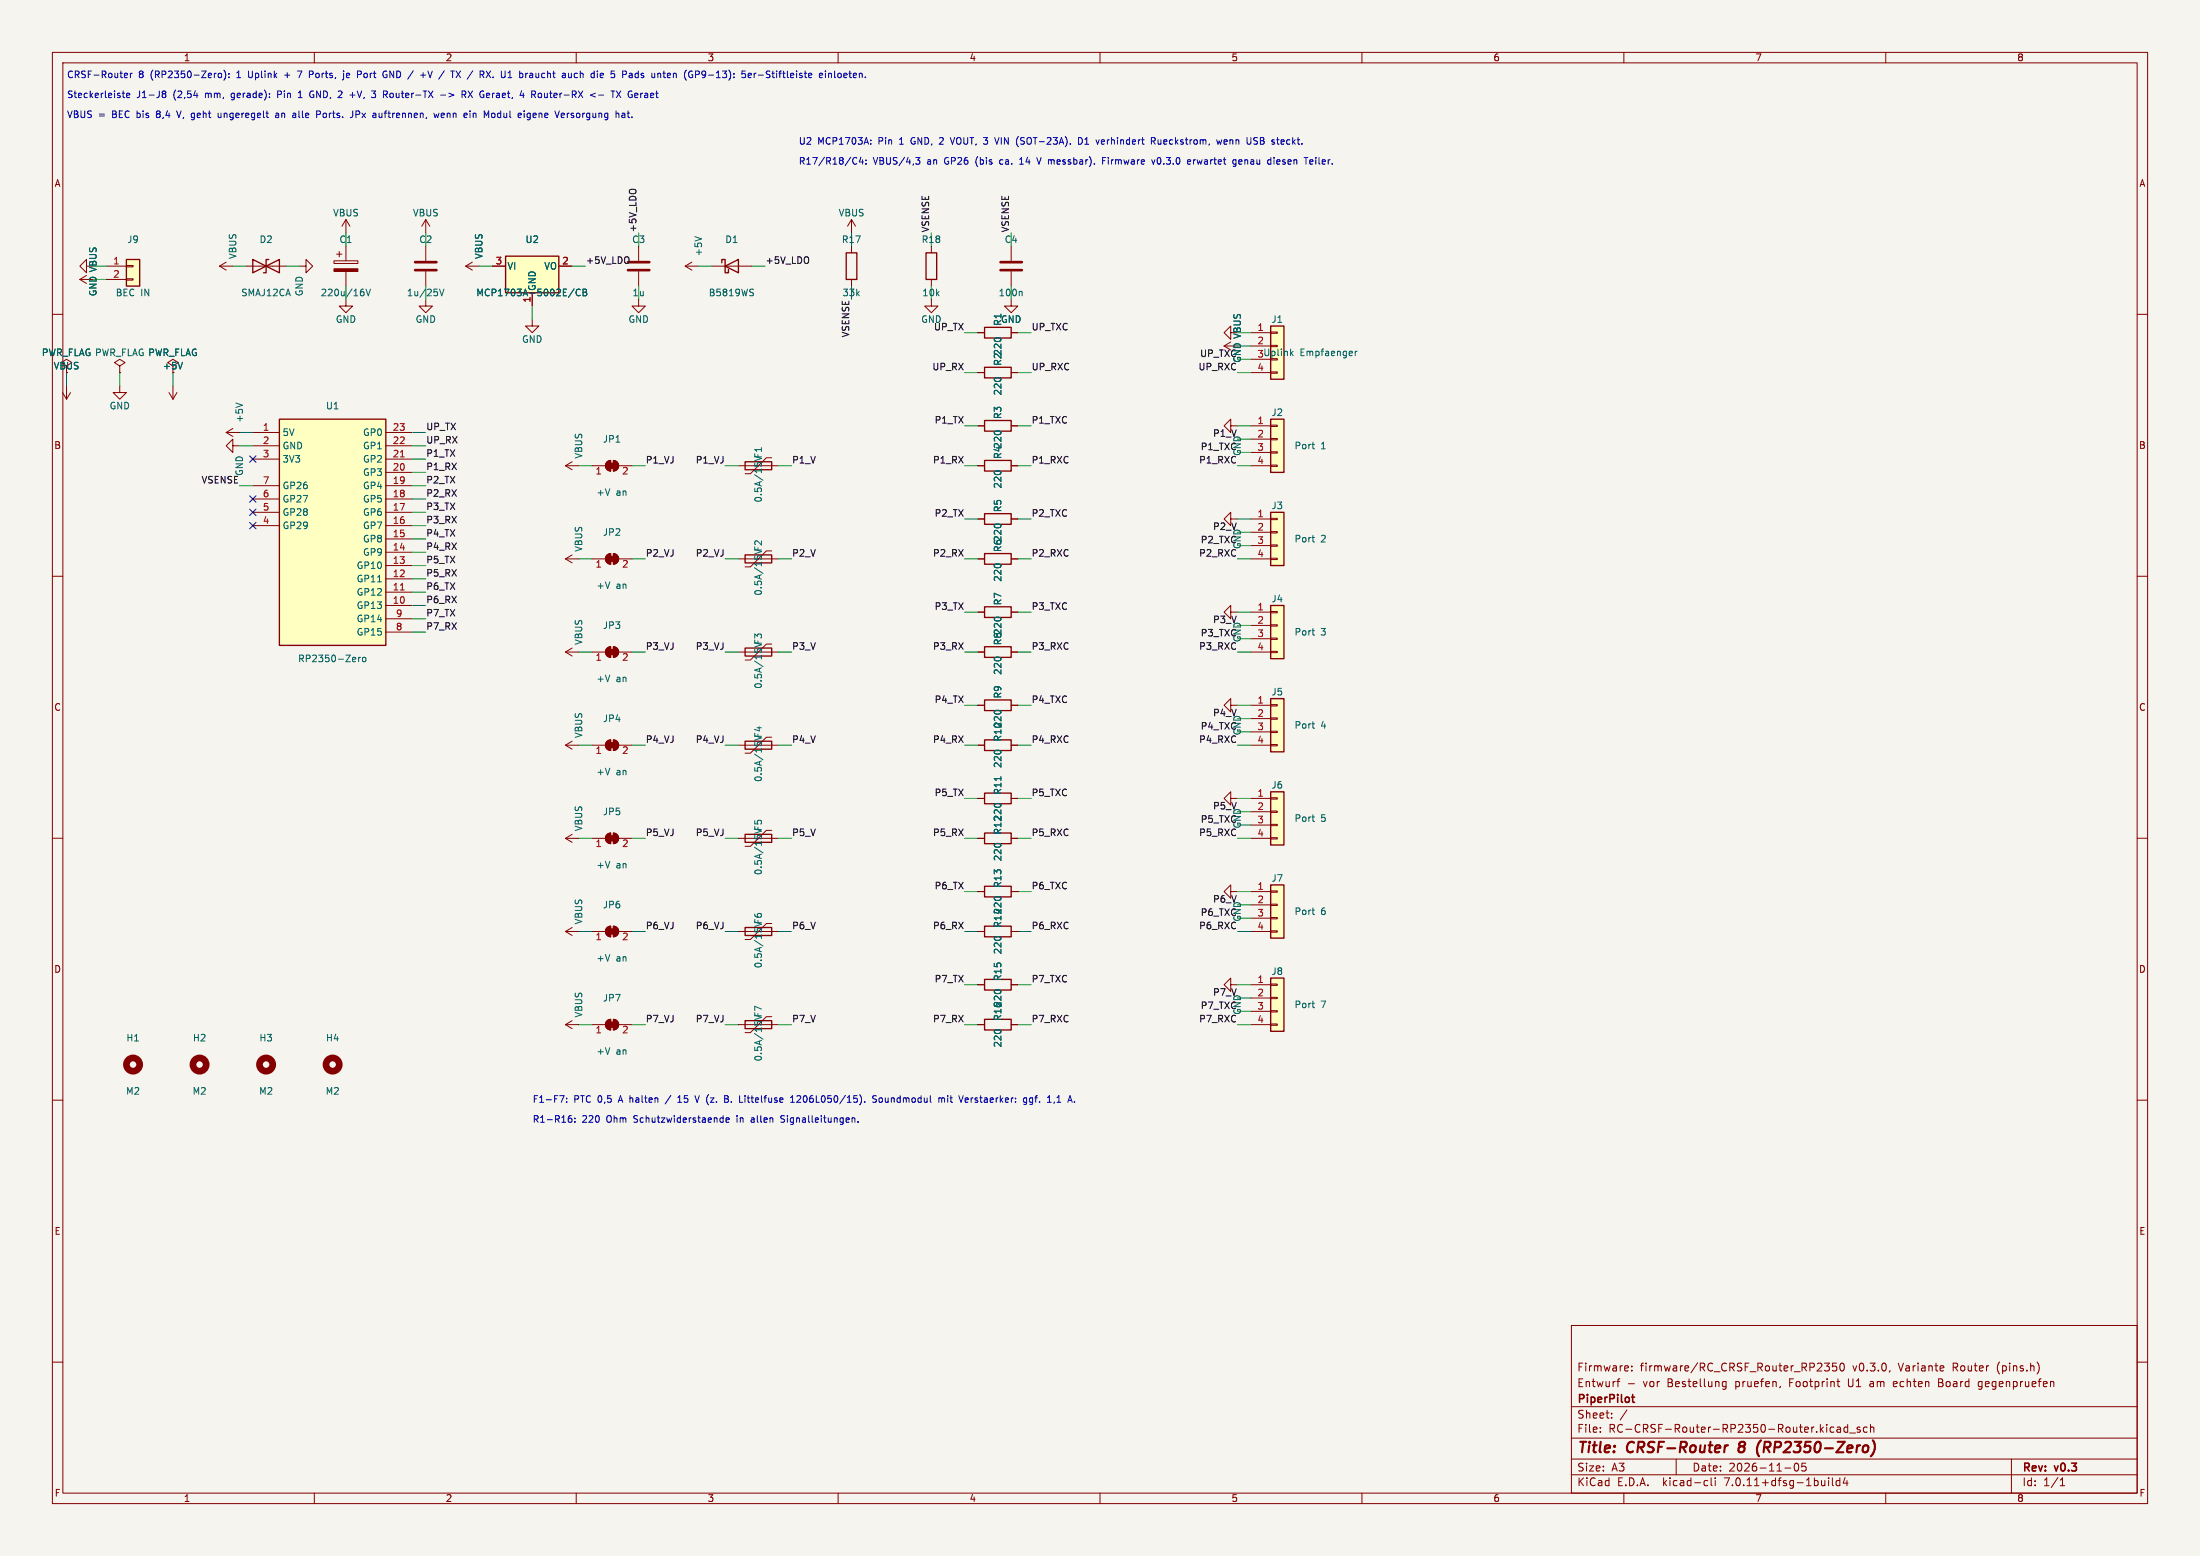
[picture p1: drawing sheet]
<svg xmlns="http://www.w3.org/2000/svg" width="420mm" height="297mm" viewBox="0 0 420 297" stroke-linecap="round" stroke-linejoin="round" font-family="sans-serif">
<path d="M0 0h420v297h-420z" fill="#f5f4ef" stroke="#f5f4ef" stroke-width=".19"/>
<g fill="none" stroke="#840000" stroke-width=".19">
<path d="M10 10h400v277h-400zM12 12h396v273h-396zM60 10v2M110 10v2M160 10v2M210 10v2M260 10v2M310 10v2M360 10v2M10 60h2M15.2 53.3h2.6M15.2 53.3l1.3 .8"/>
<path d="M16.5 50.8v-1.3l-1.3 1.3 1.3 1.3v-1.3h1.3M16.5 52.6l-1.3 .7M20.3 50.8h3.8M20.3 53.3h3.8M24.1 53.2h1.3v.3h-1.3zM24.1 50.7h1.3v.2h-1.3zM41.9 50.8h2.5M41.9 50.8l1.3 .8M43.2 50l-1.3 .8M47 50.8h7.6M57.1 50.8h1.3v-1.3l1.3 1.3-1.3 1.3v-1.3M63.8 49.8h4.5v.5h-4.5z"/>
<path d="M64.3 48.5h1M64.8 48v1M66 57.2v1.2h1.3l-1.3 1.3-1.2-1.3h1.2M66 41.9v2.6M66 47v2.8M66 51.8v2.8M66 41.9l-.7 1.3M66 41.9l.8 1.3M81.3 57.2v1.2h1.2l-1.2 1.3-1.3-1.3h1.3M81.3 41.9l-.8 1.3M81.3 41.9v2.6M81.3 47v2.8"/>
<path d="M81.3 51.8v2.8M81.3 41.9l.7 1.3M88.9 50.8h2.5M88.9 50.8l1.3 .8M90.2 50l-1.3 .8M94 50.8h2.5M101.6 55.9v2.5M106.7 50.8h2.5M121.9 57.2v1.2h1.3l-1.3 1.3-1.3-1.3h1.3M121.9 47v2.8M121.9 51.8v2.8M130.8 50.8h2.5"/>
<path d="M130.8 50.8l1.3 .8M132.1 50l-1.3 .8M135.9 50.8h7.6M162.6 41.9l-.8 1.3M162.6 41.9v2.6M162.6 47v1.3M162.6 53.3v1.3M162.6 41.9l.7 1.3M177.8 57.2v1.2h1.3l-1.3 1.3-1.3-1.3h1.3M177.8 47v1.3M177.8 53.3v1.3M193 57.2v1.2h1.3l-1.3 1.3-1.2-1.3h1.2"/>
<path d="M193 47v2.8M193 51.8v2.8M408 60h2M11.9 74.9l.8 1.3M12.7 69.9l1-.7-1-.6-1 .6 1 .7v1.2M12.7 73.7v2.5M13.5 74.9l-.8 1.3M22.9 73.7v1.2h1.2l-1.2 1.3-1.3-1.3h1.3M22.9 69.9l1-.7-1-.6-1.1 .6 1.1 .7v1.2M22.9 71.1h.1M32.3 74.9l.7 1.3M33 69.9l1-.7-1-.6-1 .6 1 .7v1.2"/>
<path d="M33 73.7v2.5M33.8 74.9l-.8 1.3M101.6 61v1.2h1.3l-1.3 1.3-1.3-1.3h1.3M186.7 63.5h1.3M186.7 71.1h1.3M193 63.5h1.3M193 71.1h1.3M233.7 66h2.5M233.7 66l1.2 .8M234.9 63.5v-1.3l-1.2 1.3 1.2 1.3v-1.3h1.3M234.9 65.3l-1.2 .7M238.8 63.5h3.8"/>
<path d="M238.8 66h3.8M238.8 68.6h3.8M238.8 71.1h3.8M242.6 71h1.2v.2h-1.2zM242.6 65.9h1.2v.3h-1.2zM242.6 63.4h1.2v.2h-1.2zM43.2 82.6l1.2 .7M43.2 82.6h2.5M44.4 85.1v-1.3l-1.2 1.3 1.2 1.3v-1.3h1.3M44.4 81.8l-1.2 .8M48.3 82.6h5M48.3 97.8h5"/>
<path d="M48.3 95.3h5M48.3 92.7h5M48.3 85.1h5M48.3 87.6h5M73.7 82.6h5M73.7 97.8h5M73.7 95.3h5M73.7 92.7h5M73.7 85.1h5M73.7 90.2h5M73.7 87.6h5M107.9 88.9h2.6"/>
<path d="M107.9 88.9l1.3 .8M109.2 88.1l-1.3 .8M113 88.9h2.6M115.9 88.2l.7-.3v2a1.02 1.02 0 0 1-1-.6 1.02 1.02 0 0 1 .3-1.1zM117.1 87.9a1.02 1.02 0 0 1 1 1 1.02 1.02 0 0 1-1 1zM118.1 88.9h2.5M141 88.9h7.6M147.3 87.4h-1l-3 3h-1.1M186.7 88.9h1.3M186.7 81.3h1.3M186.7 99.1h1.3M193 88.9h1.3"/>
<path d="M193 81.3h1.3M193 99.1h1.3M234.9 81.3v-1.3l-1.2 1.3 1.2 1.3v-1.3h1.3M234.9 99.1v-1.3l-1.2 1.3 1.2 1.2v-1.2h1.3M238.8 88.9h3.8M238.8 81.3h3.8M238.8 83.8h3.8M238.8 86.4h3.8M238.8 99.1h3.8M242.6 88.8h1.2v.2h-1.2zM242.6 86.2h1.2v.3h-1.2zM242.6 83.7h1.2v.2h-1.2z"/>
<path d="M242.6 81.2h1.2v.2h-1.2zM242.6 98.9h1.2v.3h-1.2zM10 110h2M48.3 100.3h5M73.7 115.6h5M73.7 113h5M73.7 110.5h5M73.7 108h5M73.7 105.4h5M73.7 102.9h5M73.7 100.3h5M73.7 118.1h5"/>
<path d="M107.9 106.7l1.3 .7M107.9 106.7h2.6M109.2 105.9l-1.3 .8M113 106.7h2.6M115.9 105.9l.7-.2v2a1.02 1.02 0 0 1-1-.7 1.02 1.02 0 0 1 .3-1.1zM117.1 105.7a1.02 1.02 0 0 1 1 1 1.02 1.02 0 0 1-1 1zM118.1 106.7h2.5M141 106.7h7.6M147.3 105.2h-1l-3 3h-1.1M186.7 106.7h1.3M186.7 116.8h1.3M193 106.7h1.3"/>
<path d="M193 116.8h1.3M234.9 116.8v-1.2l-1.2 1.2 1.2 1.3v-1.3h1.3M238.8 106.7h3.8M238.8 101.6h3.8M238.8 104.1h3.8M238.8 116.8h3.8M238.8 119.4h3.8M242.6 106.6h1.2v.2h-1.2zM242.6 104h1.2v.3h-1.2zM242.6 101.5h1.2v.2h-1.2zM242.6 119.3h1.2v.2h-1.2zM242.6 116.7h1.2v.3h-1.2z"/>
<path d="M408 110h2M73.7 120.7h5M107.9 124.5h2.6M107.9 124.5l1.3 .7M109.2 123.7l-1.3 .8M113 124.5h2.6M115.9 123.7l.7-.3v2.1a1.02 1.02 0 0 1-1-.7 1.02 1.02 0 0 1 .3-1.1zM117.1 123.4a1.02 1.02 0 0 1 1 1.1 1.02 1.02 0 0 1-1 1zM118.1 124.5h2.5M141 124.5h7.6M147.3 122.9h-1l-3 3.1h-1.1M186.7 124.5h1.3"/>
<path d="M186.7 134.6h1.3M193 124.5h1.3M193 134.6h1.3M234.9 134.6v-1.2l-1.2 1.2 1.2 1.3v-1.3h1.3M238.8 121.9h3.8M238.8 124.5h3.8M238.8 134.6h3.8M238.8 137.2h3.8M238.8 139.7h3.8M242.6 124.3h1.2v.3h-1.2zM242.6 121.8h1.2v.2h-1.2zM242.6 139.6h1.2v.2h-1.2z"/>
<path d="M242.6 137h1.2v.3h-1.2zM242.6 134.5h1.2v.2h-1.2zM10 160h2M107.9 142.2h2.6M107.9 142.2l1.3 .8M109.2 159.3l-1.3 .7M109.2 141.5l-1.3 .7M113 142.2h2.6M115.9 159.3l.7-.3v2a1.02 1.02 0 0 1-1-.6 1.02 1.02 0 0 1 .3-1.1zM115.9 141.5l.7-.3v2.1a1.02 1.02 0 0 1-1-.7 1.02 1.02 0 0 1 .3-1.1zM117.1 159a1.02 1.02 0 0 1 1 1 1.02 1.02 0 0 1-1 1zM117.1 141.2a1.02 1.02 0 0 1 1 1 1.02 1.02 0 0 1-1 1.1z"/>
<path d="M118.1 142.2h2.5M141 142.2h7.6M147.3 158.5h-1l-3 3h-1.1M147.3 140.7h-1l-3 3.1h-1.1M186.7 142.2h1.3M186.7 152.4h1.3M193 142.2h1.3M193 152.4h1.3M234.9 152.4v-1.3l-1.2 1.3 1.2 1.3v-1.3h1.3M238.8 142.2h3.8M238.8 152.4h3.8M238.8 154.9h3.8"/>
<path d="M238.8 157.5h3.8M242.6 142.1h1.2v.3h-1.2zM242.6 159.9h1.2v.2h-1.2zM242.6 157.4h1.2v.2h-1.2zM242.6 154.8h1.2v.3h-1.2zM242.6 152.3h1.2v.2h-1.2zM408 160h2M107.9 160h2.6M107.9 177.8h2.6M107.9 160l1.3 .8M107.9 177.8l1.3 .8M109.2 177l-1.3 .8"/>
<path d="M113 160h2.6M113 177.8h2.6M115.9 177.1l.7-.3v2a1.02 1.02 0 0 1-1-.6 1.02 1.02 0 0 1 .3-1.1zM117.1 176.8a1.02 1.02 0 0 1 1 1 1.02 1.02 0 0 1-1 1zM118.1 160h2.5M118.1 177.8h2.5M141 160h7.6M141 177.8h7.6M147.3 176.3h-1l-3 3h-1.1M186.7 160h1.3M186.7 177.8h1.3M186.7 170.2h1.3"/>
<path d="M193 160h1.3M193 177.8h1.3M193 170.2h1.3M234.9 170.2v-1.3l-1.2 1.3 1.2 1.3v-1.3h1.3M238.8 160h3.8M238.8 177.8h3.8M238.8 170.2h3.8M238.8 172.7h3.8M238.8 175.3h3.8M242.6 177.7h1.2v.2h-1.2zM242.6 175.1h1.2v.3h-1.2zM242.6 172.6h1.2v.2h-1.2z"/>
<path d="M242.6 170.1h1.2v.2h-1.2zM107.9 195.6h2.6M107.9 195.6l1.3 .7M109.2 194.8l-1.3 .8M113 195.6h2.6M115.9 194.8l.7-.2v2a1.02 1.02 0 0 1-1-.7 1.02 1.02 0 0 1 .3-1.1zM117.1 194.6a1.02 1.02 0 0 1 1 1 1.02 1.02 0 0 1-1 1zM118.1 195.6h2.5M141 195.6h7.6M147.3 194.1h-1l-3 3h-1.1M186.7 195.6h1.3M186.7 188h1.3"/>
<path d="M193 195.6h1.3M193 188h1.3M234.9 188v-1.3l-1.2 1.3 1.2 1.2v-1.2h1.3M238.8 195.6h3.8M238.8 188h3.8M238.8 190.5h3.8M238.8 193h3.8M242.6 195.5h1.2v.2h-1.2zM242.6 192.9h1.2v.3h-1.2zM242.6 190.4h1.2v.2h-1.2zM242.6 187.8h1.2v.3h-1.2zM10 210h2"/>
<path d="M408 210h2M10 260h2M300 253h108v32h-108zM408 260h2M300 278.5h108M300 274.5h108M300 268.5h108M305.5 273.2v.2M305.5 272.5v.1M307.7 270.5v.2M307.7 269.8v.1M308.7 263.7h.5"/>
<path d="M309.2 263.2l-.3 .2v1.3M310.6 269.1l-1.3 1.9M310.8 260.8l.1 .2-.7 .2M310.9 264.1h1.1M311.5 261.5v.2M311.5 260.8v.1M320 278.5v3M328.8 264.4l.3 .3 .4-.1M329.5 263.8l-.4-.1-.3 .3M329.5 263.7v1.2l-.3 .3-.3-.1M339.9 264.6l-.2 .3M342.7 279.4a.81 .81 0 0 0 .3 1.4l.2-.2 .2-.4-.2-.8"/>
<path d="M344 279.3l-.1 .7 .3-.1h.5l.1 .6-.3 .3-.6-.2M348.3 260.2h.9l-.5 .6 .5 .1v.6l-.3 .2-.6-.2M350.1 272.5l-.4-.1-.3 .3 .1 .6h.6M350.6 260.2h-.7l-.1 .7 .2-.1h.5l.2 .2-.1 .5-.2 .2-.6-.2M350.7 263.7h.5M350.7 272.5h.6l.1 .9M350.9 264.5l.3 .2M351.4 272.7l-.5 .1a.29 .29 0 0 0-.2 .3 .29 .29 0 0 0 .2 .3l.5-.1M351.4 260.3l.2-.1a.8 .8 0 0 1 .5 .7 .8 .8 0 0 1-.5 .8 .99 .99 0 0 1-.2-1.4zM352.7 272.5l-.4-.1-.3 .3 .2 .6h.5M352.7 271.9v1.5M353.1 273.5h1.1"/>
<path d="M355.1 272.5l-.4-.1-.2 .2 .1 .2 .5 .2v.3h-.6M356.4 272.5l-.4-.1-.3 .3 .2 .6h.5M357 264.2v.4M357.1 272.5l.2-.1 .4 .1v.9M357.1 271.9v1.5M360.8 261.6l-.1 .3M361.9 263.7h-.2l-.3 .2 .1 .7 .4 .1M362.2 264l-.8 .2M370.1 263.9h.5M370.6 263.2h-.5v1.5h.6M371 260.8l.1 .2-.7 .2M377.7 265.1h.5"/>
<path d="M378.2 263.7h-.3l-.2 .3v.5l.5 .2M384 278.5v6.5M389.2 260.4l.1 .6-.1 .8M60 285v2M110 285v2M160 285v2M210 285v2M260 285v2M300 281.5h108M310 285v2M325.6 282.6l.4 .1M326 283.5l-.4 .1"/>
<path d="M326.7 282.1v1.3l.2 .2M327.4 282.1v.1M327.4 282.6v1M340.7 280.2h1.2M349.1 282.1v.1M349.1 282.6v1M349.8 282.1v1.3l.2 .2M351.2 282.7l-.4-.1-.3 .3 .2 .6h.5M351.2 282.1v1.5M352.2 282l-.3 1.1h.9M352.6 282.6v1M360 285v2"/>
<path d="M393.3 283.6h.9M393.3 282.5l.4-.4v1.5"/>
</g>
<path d="M329.9 275.9l-.5 .2M332 276.3l-.1 .5 .1 .3M335.4 277.1l.4 .9M336.2 274.9l-.5 .6-.2 .8M357.5 274.9a2.31 2.31 0 0 1-.4 3.1" fill="none" stroke="#840000" stroke-width=".4"/>
<path d="M311.5 266.7h.5M311.7 266.2v1.3l.3 .2" fill="none" stroke="#840000" stroke-width=".3"/>
<g fill="none" stroke="#840000" stroke-width=".25">
<path d="M24.1 49.5h2.6v5.1h-2.6zM48.3 49.5v2.6l5-2.6v2.6zM51.3 49.5h-.5v2.6h-.5M96.5 48.9h10.2v7h-10.2zM137.8 50.2v-.7h.6v2.6h.7v-.7M138.4 50.8l2.6-1.3v2.6zM161.5 48.3h2.1v5h-2.1zM176.8 48.3h2v5h-2zM188 70.1h5v2h-5zM188 62.5h5v2h-5zM242.6 62.2h2.5v10.2h-2.5zM53.3 80h20.4v43.2h-20.4z"/>
<path d="M142.2 88.1h5.1v1.6h-5.1zM188 87.9h5v2h-5zM188 80.3h5v2h-5zM188 98h5v2.1h-5zM242.6 80h2.5v10.2h-2.5zM242.6 97.8h2.5v10.2h-2.5zM142.2 105.9h5.1v1.5h-5.1zM188 105.7h5v2h-5zM188 115.8h5v2.1h-5zM242.6 115.6h2.5v10.1h-2.5zM142.2 123.7h5.1v1.5h-5.1zM188 123.4h5v2.1h-5z"/>
<path d="M188 133.6h5v2h-5zM242.6 133.4h2.5v10.1h-2.5zM142.2 159.3h5.1v1.5h-5.1zM142.2 141.5h5.1v1.5h-5.1zM188 141.2h5v2.1h-5zM188 159h5v2h-5zM188 151.4h5v2h-5zM242.6 151.1h2.5v10.2h-2.5zM142.2 177h5.1v1.6h-5.1zM188 176.8h5v2h-5zM188 169.2h5v2h-5zM242.6 168.9h2.5v10.2h-2.5z"/>
<path d="M142.2 194.8h5.1v1.5h-5.1zM188 194.6h5v2h-5zM188 186.9h5v2.1h-5zM242.6 186.7h2.5v10.2h-2.5z"/>
</g>
<g fill="#840000" stroke="#840000" stroke-width=".19">
<path d="M116.3 159.5h1v1h-1z"/>
<path d="M115.9 159.3l.7-.3v2a1.02 1.02 0 0 1-1-.6 1.02 1.02 0 0 1 .3-1.1z"/>
<path d="M117.1 159a1.02 1.02 0 0 1 1 1 1.02 1.02 0 0 1-1 1z"/>
<path d="M116.3 124h1v1h-1z"/>
<path d="M115.9 123.7l.7-.3v2.1a1.02 1.02 0 0 1-1-.7 1.02 1.02 0 0 1 .3-1.1z"/>
<path d="M117.1 123.4a1.02 1.02 0 0 1 1 1.1 1.02 1.02 0 0 1-1 1z"/>
<path d="M116.3 141.7h1v1h-1z"/>
<path d="M115.9 141.5l.7-.3v2.1a1.02 1.02 0 0 1-1-.7 1.02 1.02 0 0 1 .3-1.1z"/>
<path d="M117.1 141.2a1.02 1.02 0 0 1 1 1 1.02 1.02 0 0 1-1 1.1z"/>
<path d="M116.3 195.1h1v1h-1z"/>
<path d="M115.9 194.8l.7-.2v2a1.02 1.02 0 0 1-1-.7 1.02 1.02 0 0 1 .3-1.1z"/>
<path d="M117.1 194.6a1.02 1.02 0 0 1 1 1 1.02 1.02 0 0 1-1 1z"/>
<path d="M116.3 177.3h1v1h-1z"/>
<path d="M115.9 177.1l.7-.3v2a1.02 1.02 0 0 1-1-.6 1.02 1.02 0 0 1 .3-1.1z"/>
<path d="M117.1 176.8a1.02 1.02 0 0 1 1 1 1.02 1.02 0 0 1-1 1z"/>
<path d="M116.3 106.2h1v1h-1z"/>
<path d="M115.9 105.9l.7-.2v2a1.02 1.02 0 0 1-1-.7 1.02 1.02 0 0 1 .3-1.1z"/>
<path d="M117.1 105.7a1.02 1.02 0 0 1 1 1 1.02 1.02 0 0 1-1 1z"/>
<path d="M116.3 88.4h1v1h-1z"/>
<path d="M115.9 88.2l.7-.3v2a1.02 1.02 0 0 1-1-.6 1.02 1.02 0 0 1 .3-1.1z"/>
<path d="M117.1 87.9a1.02 1.02 0 0 1 1 1 1.02 1.02 0 0 1-1 1z"/>
<path d="M63.8 51.3h4.5v.5h-4.5z"/>
</g>
<g fill="#ffffc2" stroke="#ffffc2" stroke-width=".19">
<path d="M242.6 62.2h2.5v10.2h-2.5z"/>
<path d="M242.6 80h2.5v10.2h-2.5z"/>
<path d="M242.6 97.8h2.5v10.2h-2.5z"/>
<path d="M242.6 115.6h2.5v10.1h-2.5z"/>
<path d="M24.1 49.5h2.6v5.1h-2.6z"/>
<path d="M242.6 133.4h2.5v10.1h-2.5z"/>
<path d="M242.6 186.7h2.5v10.2h-2.5z"/>
<path d="M53.3 80h20.4v43.2h-20.4z"/>
<path d="M242.6 151.1h2.5v10.2h-2.5z"/>
<path d="M242.6 168.9h2.5v10.2h-2.5z"/>
<path d="M96.5 48.9h10.2v7h-10.2z"/>
</g>
<g fill="none" stroke="#006464" stroke-width=".19">
<path d="M69.2 55.2h.2M69.3 55.7l.2 .2v.3l-.2 .3M69.9 55.2l.4 1.3 .4-1.3M83.9 55.2l.4 1.3 .5-1.3M109.6 55.1l-1.1 1.7M110.8 55.3a.6 .6 0 0 0-.9 .4 .6 .6 0 0 0 .6 .8l.3-.2M111.3 55.2h.4l.3 .2-.3 .4 .3 .1v.3l-.2 .3h-.5zM111.3 55.8h.4M132.7 45.2l1.2 .4M143.6 55.9l.2 .2-.2 .4M143.7 55.2l.1 .1M194.9 55.6l.2 .2v.7"/>
<path d="M34.8 69.2l-.4 1.2M45 76.9l1.3 .4M246.5 67.4l.4 .5M246.9 67l-.5 .5M258.7 67v.9M259.1 67l-.4 .3M250.5 84.8h.4M250.8 85.7h.1M72.1 111.1h.7M250.5 102.6h.4M250.8 103.4h.1M68.5 125.5v.8"/>
<path d="M68.8 125.5l-.3 .2M69.2 125.6l.2-.1 .4 .1v.5l-.1 .1-.3 .1-.2-.1zM250.5 120.4h.4M250.5 138.2h.4M250.8 121.2h.1M250.8 139h.1M191.1 148.3v.7M250.5 155.9h.4M250.8 156.8h.1M250.5 173.7h.4M250.8 174.6h.1M250.5 191.5h.4"/>
<path d="M250.8 192.3h.1"/>
</g>
<path d="M79.2 51.6h4.1M79.2 50h4.1M119.9 51.6h4.1M119.9 50h4.1M191 51.6h4.1M191 50h4.1" fill="none" stroke="#840000" stroke-width=".51"/>
<g fill="none" stroke="#840000" stroke-width="1.3">
<circle cx="25.4" cy="203.2" r="1.27"/>
<circle cx="38.1" cy="203.2" r="1.27"/>
<circle cx="50.8" cy="203.2" r="1.27"/>
<circle cx="63.5" cy="203.2" r="1.27"/>
</g>
<path d="M76.4 87.2h.8M76.4 112.6h.8" fill="none" stroke="#a90000" stroke-width=".19"/>
<g fill="none" stroke="#0000c2" stroke-width=".19">
<path d="M23.3 17.8h.5M23.5 17.4v1.1l.3 .1M23.9 14h.4l.1 .3-.7 .1M24.2 18.2l.6-.1-.1-.2-.3-.1-.2 .2v.6h.5M24.3 14.8h-.4M24.9 14v.8M25.3 14l-.4 .2M30.9 17.7l.3 .2M30.9 17.6l.3-.2h.3l.2 .3-.3 .2M31.2 17.9h.2M31.2 17.9l-.3 .3M31.4 17.9l.3 .3-.1 .3-.4 .1-.3-.2"/>
<path d="M37 18.2h.8M41.7 14.1l.2-.1 .4 .1v.5l-.1 .2h-.3l-.2-.1zM42.7 13.4a1.46 1.46 0 0 1 0 1.9M43.7 14.7v.1M43.7 14v.2M53 18h.5M53.5 17.4h-.5v1.2M54.3 14.3h1M56.8 13.6h.8l-.5 1.2M56.9 18.6h.8M56.9 17.7l.4-.3v1.2M59.1 13.6h.6"/>
<path d="M59.7 14.2h-.6M59.7 18.1h.2M59.7 17.4a.61 .61 0 0 0-.6 .6 .61 .61 0 0 0 .8 .6M65.6 13.6v.1M65.6 14v1.1l-.2 .2M66.2 14v.8M66.7 14.3l-.6 .1M66.8 18.2h1M68.7 13.6l.3 .2-.1 .3-.2 .1M70.9 17.4h.8l-.4 .5 .3 .1 .1 .4-.2 .2h-.4M73.3 13.6h.5M73.6 14.3h.3v.4l-.6 .1"/>
<path d="M74.7 17.8l-.3 .2v.4l.3 .2M80.3 14.3h1M81.7 13.6l.4 1.2M84.1 18.2h1M87.1 13.6l.8 1.2M87.9 13.6l-.8 1.2M88.2 17.4h.5l.2 .2-.1 .4h-.6M88.5 18l.4 .6M89.4 17.4l.8 1.2M90.2 17.4l-.8 1.2M92.8 13.6l.9 1.2M93.7 13.6l-.9 1.2"/>
<path d="M101.3 14l.4 .2v.6M101.7 14.8h-.4M101.7 14.3h-.4M109.1 14v.8M109.1 14.7l-.2 .1M110.2 14h-.3l-.3 .2 .1 .6h.5M113.7 17.8l-1 .4 1 .3M114.3 18.2h.9M115.1 14l.1 .3-.6 .1M117.7 17.4l.8 1.2M118.5 17.4l-.8 1.2M119.4 13.6l.2 .2-.1 .3-.1 .1"/>
<path d="M122.4 14.8h.1M122.6 14l-.2 .2 .2 .2M127.5 14.8h.4M127.5 14h.3l.2 .3-.6 .1M134.7 14.5l-.2 .3h-.4M134.7 13.7l-.5-.1-.2 .2 .1 .5h.4l.2-.1M143.4 14v.3l-.6 .1M144 14v.8M144.3 14l-.3 .2M144.8 14.3h.9M157.6 13.6v.1M157.6 14v.8"/>
<path d="M158.2 14.1l.2-.1h.3v.8M158.2 14v.8M159.3 13.6v1l.2 .2M160 14.1l.2-.1 .3 .1 .1 .5-.1 .2h-.3l-.2-.1zM33.7 21.2l.4 1.2M41.6 21.6l.1 .8h.3l.2-.1M52.7 21.7h.4l.1 .7M53.2 21.9l-.4 .1-.2 .1 .2 .3h.4M56.3 21.6l.2 .2v.6M56.5 22.4h-.2M56.5 21.9l-.2 .1M60.5 21.2h.4l.3 .2-.1 .4h-.6"/>
<path d="M67.3 21.2v.9l-.1 .3M68 21.8h.4M68.4 21.2h-.4v1.2M72.4 22.3l.3 .1M82.8 21.6l.3 .8 .2-.6 .3 .6 .2-.8M84.6 21.6l-.4 .2 .1 .6h.3M84.8 21.9l-.6 .1M90.3 21.6v.8M90.7 21.6l-.4 .1M93.9 21.7l.4-.1 .2 .2-.1 .6h-.3l-.2-.1M101.2 21.7l-.3-.1-.3 .2 .1 .6h.5M101.2 21.6v1l-.2 .3-.3-.1"/>
<path d="M107.6 21.6l.1 .3-.6 .1M107.7 22.4h-.1M108.3 21.6v.8M108.7 21.6l-.4 .2M118.8 22.4h.5M118.8 21.7h.4l.1 .7M119.3 21.9l-.5 .1M119.7 21.6h.5M119.9 21.2v1.1l.3 .1M163 30.1l.6 .1M163.6 31.2l-.6 .1M164.4 30l-.3 .9h.7"/>
<path d="M164.7 30.5v.8M165.3 31.2v.1M165.3 30.6v.1M166.2 27.4v.1M166.2 26.7v.2M174.8 30.1h.8l-.4 .5 .3 .1 .1 .4-.2 .2h-.4M181.4 26.3l.4 1.2M190.7 26.3l-.4 1.2M191.1 30.5l-.3 .2v.4l.3 .2M194.7 31.3h.7M194.7 30.4l.3-.3v1.2M194.8 27.5h.2"/>
<path d="M195.1 26.3l-.3 .2 .3 .4M197.9 30.1l.4 1.2 .5-1.2M205.9 26.3a.64 .64 0 0 1 .7 .6 .64 .64 0 0 1-.7 .6zM210.5 30.7h.4M210.7 26.7l-.4 .2v.6h.4M210.9 27l-.6 .1M211.1 30.1h-.6v1.2M219.8 26.9h.6l.1-.2v-.3l-.7-.1v1.2M219.9 30.5l.3 .8 .3-.8M220.1 26.9l.4 .6M221 30.2l-.1 .4 .1 .6M221.1 26.7v.6l.3 .2"/>
<path d="M226.9 30.5l.3 .1 .1 .2-.6 .1M227.2 31.3h-.3M227.9 30.5v.8M228.1 30.5l-.2 .2M232.3 26.7l.2 .8 .3-.6 .2 .6 .2-.8M234.1 26.7l-.4 .2v.6h.4M234.3 27l-.6 .1M235.5 31.3h.5M235.5 30.6h.5M236 30.5v1l-.2 .2-.3 .1M236.9 30.5l-.4 .2 .1 .6h.3M237.1 30.8l-.6 .1"/>
<path d="M239.3 26.6l.8 .6M240.1 26.3h-.5l-.3 .2M240.1 27.3l-.3 .2h-.5M243.2 30.1v.1M243.2 30.5v.8M244.6 27.5h.4M245 26.7h-.4M245.1 27l-.6 .1M250 30.9l.7-.1-.1-.2-.4-.1-.2 .2 .1 .6h.5M106.8 209.1h.9l-.6 1.3M108.2 210.3v.1M108.2 209.6v.1"/>
<path d="M108.6 213.5l.4-.1 .2 .3-.1 .5h-.5M109.1 212.9l-.4 .1-.2 .2M109.7 214.1v.1M109.7 213.4v.2M128.1 209.1l-1.1 1.6M129.4 210.4h.7M129.4 209.5l.4-.4v1.3M132.7 209.1l.4 1.3 .4-1.3M137.7 213.4h.3M138 214.2h-.3M138 212.9v1.3M138.3 209.1l.7 .2v.2l-.2 .2"/>
<path d="M138.3 209.7h.5M138.6 213.8l.6-.1-.1-.3h-.3l-.2 .2 .1 .6h.4M138.8 209.7l.3 .3-.1 .3-.7 .1M142.2 209.1v.2M142.2 209.6v.8M143.5 213.4h-.1M143.5 213.7l-.1 .2 .1 .3M149.1 214.2h.4M149.6 212.9h-.3l-.2 .3 .1 .3 .3 .1M150.9 210.4h.8M150.9 209.5l.4-.4v1.3M152.6 209.1l-.5 .2"/>
<path d="M152.8 209.7l-.7 .7h.8M162.8 213.4l.4 .2v.6M163.8 214.1v.1M165.1 210.3v.1M167.3 209.2l-.5-.1-.2 .3 .1 .3 .6 .2v.4l-.2 .1-.5-.1M168.2 209.6h-.3l-.1 .2 .1 .5 .3 .1M179.2 209.7l.4-.1 .2 .1M179.2 209.6v.8M179.8 209.7l.2-.1h.3v.8M179.8 209.7v.7M180.9 209.1v.2M180.9 209.6v.8"/>
<path d="M184.3 210.3h.5M184.3 209.6h.4l.2 .3-.7 .1M195.6 209.6h.4M196 210.3l-.4 .1M196 209.6v1l-.3 .2M197.1 209.6h-.3l-.3 .2 .1 .5h.5M197.1 209.6v1l-.2 .2h-.3M201.8 210.4h.7M201.8 209.5l.4-.4v1.3"/>
</g>
<g fill="none" stroke="#009600" stroke-width=".19">
<path d="M17.8 50.8h2.5M17.8 53.3h2.5M44.4 50.8h2.6M54.6 50.8h2.5M66 44.5v2.5M66 54.6v2.6M81.3 44.5v2.5M81.3 54.6v2.6M91.4 50.8h2.6M101.6 58.4v2.6M109.2 50.8h2.6M121.9 44.5v2.5"/>
<path d="M121.9 54.6v2.6M133.3 50.8h2.6M143.5 50.8h2.5M162.6 44.5v2.5M162.6 54.6v2.6M177.8 44.5v2.5M177.8 54.6v2.6M193 44.5v2.5M193 54.6v2.6M12.7 71.1v2.6M22.9 71.1v2.6M33 71.1v2.6"/>
<path d="M184.1 63.5h2.6M184.1 71.1h2.6M194.3 63.5h2.5M194.3 71.1h2.5M236.2 63.5h2.6M236.2 68.6h2.6M236.2 71.1h2.6M236.2 66h2.6M45.7 82.6h2.6M45.7 85.1h2.6M45.7 92.7h2.6M78.7 82.6h2.6"/>
<path d="M78.7 85.1h2.6M78.7 92.7h2.6M78.7 97.8h2.6M78.7 95.3h2.6M78.7 90.2h2.6M78.7 87.6h2.6M110.5 88.9h2.5M120.6 88.9h2.6M138.4 88.9h2.6M148.6 88.9h2.5M184.1 88.9h2.6M184.1 99.1h2.6"/>
<path d="M184.1 81.3h2.6M194.3 88.9h2.5M194.3 99.1h2.5M194.3 81.3h2.5M236.2 88.9h2.6M236.2 99.1h2.6M236.2 81.3h2.6M236.2 83.8h2.6M236.2 86.4h2.6M78.7 115.6h2.6M78.7 110.5h2.6M78.7 108h2.6"/>
<path d="M78.7 105.4h2.6M78.7 102.9h2.6M78.7 100.3h2.6M78.7 118.1h2.6M78.7 113h2.6M110.5 106.7h2.5M120.6 106.7h2.6M138.4 106.7h2.6M148.6 106.7h2.5M184.1 106.7h2.6M184.1 116.8h2.6M194.3 106.7h2.5"/>
<path d="M194.3 116.8h2.5M236.2 106.7h2.6M236.2 116.8h2.6M236.2 119.4h2.6M236.2 101.6h2.6M236.2 104.1h2.6M78.7 120.7h2.6M110.5 124.5h2.5M120.6 124.5h2.6M138.4 124.5h2.6M148.6 124.5h2.5M184.1 134.6h2.6"/>
<path d="M184.1 124.5h2.6M194.3 134.6h2.5M194.3 124.5h2.5M236.2 134.6h2.6M236.2 124.5h2.6M236.2 137.2h2.6M236.2 139.7h2.6M236.2 121.9h2.6M110.5 142.2h2.5M120.6 142.2h2.6M138.4 142.2h2.6M148.6 142.2h2.5"/>
<path d="M184.1 142.2h2.6M184.1 152.4h2.6M194.3 142.2h2.5M194.3 152.4h2.5M236.2 142.2h2.6M236.2 152.4h2.6M236.2 154.9h2.6M236.2 157.5h2.6M110.5 160h2.5M110.5 177.8h2.5M120.6 160h2.6M120.6 177.8h2.6"/>
<path d="M138.4 160h2.6M138.4 177.8h2.6M148.6 160h2.5M148.6 177.8h2.5M184.1 170.2h2.6M184.1 160h2.6M184.1 177.8h2.6M194.3 170.2h2.5M194.3 160h2.5M194.3 177.8h2.5M236.2 170.2h2.6M236.2 172.7h2.6"/>
<path d="M236.2 160h2.6M236.2 175.3h2.6M236.2 177.8h2.6M110.5 195.6h2.5M120.6 195.6h2.6M138.4 195.6h2.6M148.6 195.6h2.5M184.1 188h2.6M184.1 195.6h2.6M194.3 188h2.5M194.3 195.6h2.5M236.2 188h2.6"/>
<path d="M236.2 190.5h2.6M236.2 195.6h2.6M236.2 193h2.6"/>
</g>
<path d="M47.7 99.7l1.2 1.2M47.7 87l1.2 1.2M47.7 94.6l1.2 1.3M47.7 97.2l1.2 1.2M48.9 99.7l-1.2 1.2M48.9 87l-1.2 1.2M48.9 94.6l-1.2 1.3M48.9 97.2l-1.2 1.2" fill="none" stroke="#000084" stroke-width=".19"/>
<g font-size="2.8" fill="#840000">
<text x="301" y="277.9">Title:</text>
<text x="310.6" y="277.9">CRSF-Router</text>
<text x="332.8" y="277.9">8</text>
<text x="337" y="277.9">(RP2350-Zero)</text>
</g>
<g font-size="2.1" fill="#840000">
<text x="301" y="262">Firmware:</text>
<text x="313.1" y="262">firmware/RC_CRSF_Router_RP2350</text>
<text x="353.7" y="262">v0.3.0,</text>
<text x="362.6" y="262">Variante</text>
<text x="373" y="262">Router</text>
<text x="381.6" y="262">(pins.h)</text>
<text x="301" y="268.2">PiperPilot</text>
<text x="301" y="265">Entwurf</text>
<text x="313.7" y="265">vor</text>
<text x="318.5" y="265">Bestellung</text>
<text x="331.5" y="265">pruefen,</text>
<text x="342" y="265">Footprint</text>
<text x="353.4" y="265">U1</text>
<text x="357.7" y="265">am</text>
<text x="362.3" y="265">echten</text>
<text x="371" y="265">Board</text>
<text x="378.8" y="265">gegenpruefen</text>
<text x="301" y="273.7">File:</text>
<text x="301" y="271">Sheet:</text>
<text x="307.1" y="273.7">RC-CRSF-Router-RP2350-Router.kicad_sch</text>
<text x="301" y="281.1">Size:</text>
<text x="307.6" y="281.1">A3</text>
<text x="323" y="281.1">Date:</text>
<text x="330" y="281.1">2026-11-05</text>
<text x="386" y="281.3">Rev:</text>
<text x="392.4" y="281.3">v0.3</text>
<text x="301" y="283.9">KiCad</text>
<text x="308.7" y="283.9">E.D.A.</text>
<text x="317.6" y="283.9">kicad-cli</text>
<text x="329.5" y="283.9">7.0.11+dfsg-1build4</text>
<text x="386" y="283.9">Id:</text>
<text x="390.1" y="283.9">1/1</text>
</g>
<g font-size="1.8" fill="#840000">
<text x="35" y="11.9">1</text>
<text x="85" y="11.9">2</text>
<text x="135" y="11.9">3</text>
<text x="185" y="11.9">4</text>
<text x="235" y="11.9">5</text>
<text x="285" y="11.9">6</text>
<text x="335" y="11.9">7</text>
<text x="385" y="11.9">8</text>
<text x="10.3" y="35.9">A</text>
<text x="408.3" y="35.9">A</text>
<text x="10.3" y="85.9">B</text>
<text x="408.2" y="85.9">B</text>
<text x="10.3" y="135.9">C</text>
<text x="408.2" y="135.9">C</text>
<text x="10.3" y="185.9">D</text>
<text x="408.2" y="185.9">D</text>
<text x="10.3" y="235.9">E</text>
<text x="408.3" y="235.9">E</text>
<text x="10.3" y="285.9">F</text>
<text x="35" y="286.9">1</text>
<text x="85" y="286.9">2</text>
<text x="135" y="286.9">3</text>
<text x="185" y="286.9">4</text>
<text x="235" y="286.9">5</text>
<text x="285" y="286.9">6</text>
<text x="335" y="286.9">7</text>
<text x="385" y="286.9">8</text>
<text x="408.3" y="285.9">F</text>
</g>
<g font-size="1.8" fill="#0000c2">
<text x="12.7" y="15">CRSF-Router</text>
<text x="26.4" y="15">8</text>
<text x="28.8" y="15">(RP2350-Zero):</text>
<text x="45.5" y="15">1</text>
<text x="47.9" y="15">Uplink</text>
<text x="55" y="15">+</text>
<text x="57.7" y="15">7</text>
<text x="60.1" y="15">Ports,</text>
<text x="66.8" y="15">je</text>
<text x="69.7" y="15">Port</text>
<text x="74.8" y="15">GND /</text>
<text x="82.3" y="15">+V</text>
<text x="86.2" y="15">/</text>
<text x="88.7" y="15">TX /</text>
<text x="94.5" y="15">RX.</text>
<text x="98.8" y="15">U1</text>
<text x="102.5" y="15">braucht</text>
<text x="110.8" y="15">auch</text>
<text x="116.5" y="15">die</text>
<text x="120.6" y="15">5</text>
<text x="122.9" y="15">Pads</text>
<text x="128.7" y="15">unten</text>
<text x="135.1" y="15">(GP9-13):</text>
<text x="146.4" y="15">5er-Stiftleiste</text>
<text x="161.4" y="15">einloeten.</text>
<text x="12.7" y="18.8">Steckerleiste</text>
<text x="12.7" y="22.6">VBUS</text>
<text x="18.8" y="22.6">=</text>
<text x="21.5" y="22.6">BEC bis</text>
<text x="26.1" y="18.8">J1-J8</text>
<text x="30.3" y="22.6">8,4</text>
<text x="33.2" y="18.8">(2,54</text>
<text x="34.5" y="22.6">V, geht</text>
<text x="39.4" y="18.8">mm,</text>
<text x="42.7" y="22.6">ungeregelt</text>
<text x="44.6" y="18.8">gerade):</text>
<text x="53.6" y="18.8">Pin</text>
<text x="53.9" y="22.6">an</text>
<text x="57.3" y="22.6">alle</text>
<text x="60.2" y="18.8">GND, 2</text>
<text x="62.1" y="22.6">Ports.</text>
<text x="68.2" y="18.8">+V,</text>
<text x="68.8" y="22.6">JPx</text>
<text x="72.7" y="18.8">3</text>
<text x="73.3" y="22.6">auftrennen,</text>
<text x="75" y="18.8">Router-TX</text>
<text x="85.2" y="22.6">wenn</text>
<text x="86.1" y="18.8">-&gt;</text>
<text x="90.5" y="18.8">RX Geraet,</text>
<text x="91.1" y="22.6">ein</text>
<text x="95.1" y="22.6">Modul</text>
<text x="101.8" y="22.6">eigene</text>
<text x="102" y="18.8">4</text>
<text x="104.4" y="18.8">Router-RX</text>
<text x="109.2" y="22.6">Versorgung</text>
<text x="115.8" y="18.8">&lt;-</text>
<text x="120.1" y="18.8">TX Geraet</text>
<text x="120.9" y="22.6">hat.</text>
<text x="152.4" y="27.7">U2</text>
<text x="156.1" y="27.7">MCP1703A:</text>
<text x="167.8" y="27.7">Pin</text>
<text x="172" y="27.7">1</text>
<text x="174.4" y="27.7">GND, 2</text>
<text x="182.4" y="27.7">VOUT, 3</text>
<text x="191.3" y="27.7">VIN</text>
<text x="195.5" y="27.7">(SOT-23A).</text>
<text x="207.5" y="27.7">D1</text>
<text x="211.2" y="27.7">verhindert</text>
<text x="221.8" y="27.7">Rueckstrom,</text>
<text x="234.6" y="27.7">wenn</text>
<text x="240.5" y="27.7">USB</text>
<text x="245.5" y="27.7">steckt.</text>
<text x="152.4" y="31.5">R17/R18/C4:</text>
<text x="166.7" y="31.5">VBUS/4,3</text>
<text x="177.1" y="31.5">an</text>
<text x="180.6" y="31.5">GP26</text>
<text x="186.7" y="31.5">(bis</text>
<text x="191.5" y="31.5">ca.</text>
<text x="195.5" y="31.5">14</text>
<text x="199.1" y="31.5">V messbar).</text>
<text x="211.9" y="31.5">Firmware</text>
<text x="221.6" y="31.5">v0.3.0</text>
<text x="228.6" y="31.5">erwartet</text>
<text x="237.4" y="31.5">genau</text>
<text x="244.3" y="31.5">diesen</text>
<text x="251.6" y="31.5">Teiler.</text>
<text x="101.6" y="210.6">F1-F7:</text>
<text x="101.6" y="214.4">R1-R16:</text>
<text x="109.5" y="210.6">PTC 0,5</text>
<text x="111.1" y="214.4">220</text>
<text x="115.9" y="214.4">Ohm</text>
<text x="118.4" y="210.6">A halten</text>
<text x="121.3" y="214.4">Schutzwiderstaende</text>
<text x="130.3" y="210.6">15</text>
<text x="133.9" y="210.6">V (z.</text>
<text x="139.8" y="210.6">B.</text>
<text x="141.1" y="214.4">in</text>
<text x="142.8" y="210.6">Littelfuse</text>
<text x="144" y="214.4">allen</text>
<text x="149.9" y="214.4">Signalleitungen.</text>
<text x="152.8" y="210.6">1206L050/15).</text>
<text x="168.7" y="210.6">Soundmodul</text>
<text x="181.5" y="210.6">mit</text>
<text x="185.7" y="210.6">Verstaerker:</text>
<text x="198.1" y="210.6">ggf.</text>
<text x="202.9" y="210.6">1,1</text>
</g>
<g font-size="1.8" fill="#006464">
<text x="63.5" y="41.5">VBUS</text>
<text x="78.7" y="41.5">VBUS</text>
<text x="160" y="41.5">VBUS</text>
<text x="24.2" y="46.6">J9</text>
<text x="49.5" y="46.6">D2</text>
<text x="64.7" y="46.6">C1</text>
<text x="79.9" y="46.6">C2</text>
<text x="100.2" y="46.6">U2</text>
<text x="120.6" y="46.6">C3</text>
<text x="138.4" y="46.6">D1</text>
<text x="160.6" y="46.6">R17</text>
<text x="175.9" y="46.6">R18</text>
<text x="191.7" y="46.6">C4</text>
<text x="45.3" y="49.5" transform="rotate(-90 45.3 49.5)">VBUS</text>
<text x="92.3" y="49.5" transform="rotate(-90 92.3 49.5)">VBUS</text>
<text x="96.8" y="51.7">VI</text>
<text x="103.8" y="51.7">VO</text>
<text x="134.2" y="49" transform="rotate(-90 134.2 49)">+5V</text>
<text x="18.6" y="56.6" transform="rotate(-90 18.6 56.6)">GND VBUS</text>
<text x="22" y="56.7">BEC IN</text>
<text x="46" y="56.7">SMAJ12CA</text>
<text x="58" y="56.6" transform="rotate(-90 58 56.6)">GND</text>
<text x="61.1" y="56.7">220u/16V</text>
<text x="77.6" y="56.7">1u/25V</text>
<text x="90.8" y="56.7">MCP1703A-5002E/CB</text>
<text x="102.5" y="55.6" transform="rotate(-90 102.5 55.6)">GND</text>
<text x="120.6" y="56.7">1u</text>
<text x="135.2" y="56.7">B5819WS</text>
<text x="160.7" y="56.7">33k</text>
<text x="176" y="56.7">10k</text>
<text x="190.5" y="56.7">100n</text>
<text x="64" y="61.8">GND</text>
<text x="79.2" y="61.8">GND</text>
<text x="99.6" y="65.6">GND</text>
<text x="119.9" y="61.8">GND</text>
<text x="175.8" y="61.8">GND</text>
<text x="191" y="61.8">GND</text>
<text x="191.4" y="62.3" transform="rotate(-90 191.4 62.3)">R1</text>
<text x="242.6" y="61.8">J1</text>
<text x="7.9" y="68.2">PWR_FLAG PWR_FLAG PWR_FLAG</text>
<text x="7.9" y="68.2">PWR_FLAG</text>
<text x="10.1" y="70.7">VBUS</text>
<text x="28.2" y="68.2">PWR_FLAG</text>
<text x="31" y="70.7">+5V</text>
<text x="191.4" y="69.9" transform="rotate(-90 191.4 69.9)">R2220</text>
<text x="229" y="68.2">UP_TXC</text>
<text x="237.1" y="69.3" transform="rotate(-90 237.1 69.3)">GND VBUS</text>
<text x="240" y="68.3">3Uplink</text>
<text x="248.2" y="68.2">Empfaenger</text>
<text x="191.4" y="75.6" transform="rotate(-90 191.4 75.6)">220</text>
<text x="20.8" y="78.3">GND</text>
<text x="46.6" y="80.8" transform="rotate(-90 46.6 80.8)">+5V</text>
<text x="53.8" y="83.4">5V</text>
<text x="62.1" y="78.3">U1</text>
<text x="69.2" y="83.4">GP0</text>
<text x="191.4" y="80.1" transform="rotate(-90 191.4 80.1)">R3</text>
<text x="242.6" y="79.6">J2</text>
<text x="53.8" y="86">GND</text>
<text x="53.8" y="88.5">3V3</text>
<text x="69.2" y="88.5">GP2</text>
<text x="69.2" y="86">GP1</text>
<text x="111.4" y="87.6" transform="rotate(-90 111.4 87.6)">VBUS</text>
<text x="115" y="84.7">JP1</text>
<text x="145.6" y="87.6" transform="rotate(-90 145.6 87.6)">F1</text>
<text x="191.4" y="87.7" transform="rotate(-90 191.4 87.7)">R4220</text>
<text x="247" y="86">Port</text>
<text x="252.1" y="86">1</text>
<text x="53.8" y="93.6">GP26</text>
<text x="69.2" y="93.6">GP4</text>
<text x="69.2" y="91">GP3</text>
<text x="113.8" y="94.8">+V</text>
<text x="117.6" y="94.8">an</text>
<text x="191.4" y="93.4" transform="rotate(-90 191.4 93.4)">220</text>
<text x="53.8" y="101.2">GP29</text>
<text x="53.8" y="98.7">GP28</text>
<text x="53.8" y="96.1">GP27</text>
<text x="69.2" y="101.2">GP7</text>
<text x="69.2" y="98.7">GP6</text>
<text x="69.2" y="96.1">GP5</text>
<text x="145.6" y="96" transform="rotate(-90 145.6 96)">0.5A/15V</text>
<text x="191.4" y="97.9" transform="rotate(-90 191.4 97.9)">R5</text>
<text x="242.6" y="97.4">J3</text>
<text x="69.2" y="106.3">GP9</text>
<text x="69.2" y="103.7">GP8</text>
<text x="111.4" y="105.4" transform="rotate(-90 111.4 105.4)">VBUS</text>
<text x="115" y="102.5">JP2</text>
<text x="145.6" y="105.4" transform="rotate(-90 145.6 105.4)">F2</text>
<text x="191.4" y="105.5" transform="rotate(-90 191.4 105.5)">R6220</text>
<text x="247" y="103.7">Port</text>
<text x="252.1" y="103.7">2</text>
<text x="68" y="113.9">GP12</text>
<text x="68" y="111.4">GP11</text>
<text x="68" y="108.8">GP10</text>
<text x="113.8" y="112.6">+V</text>
<text x="117.6" y="112.6">an</text>
<text x="145.6" y="113.8" transform="rotate(-90 145.6 113.8)">0.5A/15V</text>
<text x="191.4" y="111.1" transform="rotate(-90 191.4 111.1)">220</text>
<text x="68" y="116.4">GP13</text>
<text x="68" y="119">GP14</text>
<text x="191.4" y="115.6" transform="rotate(-90 191.4 115.6)">R7</text>
<text x="242.6" y="115.2">J4</text>
<text x="68" y="121.5">GP15</text>
<text x="111.4" y="123.2" transform="rotate(-90 111.4 123.2)">VBUS</text>
<text x="115" y="120.2">JP3</text>
<text x="145.6" y="123.2" transform="rotate(-90 145.6 123.2)">F3</text>
<text x="191.4" y="123.3" transform="rotate(-90 191.4 123.3)">R8220</text>
<text x="247" y="121.5">Port</text>
<text x="252.1" y="121.5">3</text>
<text x="56.8" y="126.6">RP2350-Zero</text>
<text x="113.8" y="130.4">+V</text>
<text x="117.6" y="130.4">an</text>
<text x="145.6" y="131.6" transform="rotate(-90 145.6 131.6)">0.5A/15V</text>
<text x="191.4" y="128.9" transform="rotate(-90 191.4 128.9)">220</text>
<text x="191.4" y="133.4" transform="rotate(-90 191.4 133.4)">R9</text>
<text x="242.6" y="132.9">J5</text>
<text x="111.4" y="141" transform="rotate(-90 111.4 141)">VBUS</text>
<text x="115" y="138">JP4</text>
<text x="145.6" y="141" transform="rotate(-90 145.6 141)">F4</text>
<text x="191.4" y="141.6" transform="rotate(-90 191.4 141.6)">R10220</text>
<text x="247" y="139.3">Port</text>
<text x="252.1" y="139.3">4</text>
<text x="113.8" y="148.2">+V</text>
<text x="117.6" y="148.2">an</text>
<text x="145.6" y="149.4" transform="rotate(-90 145.6 149.4)">0.5A/15V</text>
<text x="191.4" y="146.7" transform="rotate(-90 191.4 146.7)">220</text>
<text x="115" y="155.8">JP5</text>
<text x="191.4" y="151.8" transform="rotate(-90 191.4 151.8)">R11</text>
<text x="242.6" y="150.7">J6</text>
<text x="111.4" y="158.8" transform="rotate(-90 111.4 158.8)">VBUS</text>
<text x="145.6" y="158.7" transform="rotate(-90 145.6 158.7)">F5</text>
<text x="191.4" y="159.4" transform="rotate(-90 191.4 159.4)">R12220</text>
<text x="247" y="157.1">Port</text>
<text x="252.1" y="157.1">5</text>
<text x="113.8" y="166">+V</text>
<text x="117.6" y="166">an</text>
<text x="145.6" y="167.1" transform="rotate(-90 145.6 167.1)">0.5A/15V</text>
<text x="191.4" y="164.5" transform="rotate(-90 191.4 164.5)">220</text>
<text x="115" y="173.6">JP6</text>
<text x="191.4" y="169.6" transform="rotate(-90 191.4 169.6)">R13</text>
<text x="242.6" y="168.5">J7</text>
<text x="111.4" y="176.5" transform="rotate(-90 111.4 176.5)">VBUS</text>
<text x="145.6" y="176.5" transform="rotate(-90 145.6 176.5)">F6</text>
<text x="191.4" y="177.2" transform="rotate(-90 191.4 177.2)">R14220</text>
<text x="247" y="174.9">Port</text>
<text x="252.1" y="174.9">6</text>
<text x="113.8" y="183.7">+V</text>
<text x="117.6" y="183.7">an</text>
<text x="145.6" y="184.9" transform="rotate(-90 145.6 184.9)">0.5A/15V</text>
<text x="191.4" y="182.3" transform="rotate(-90 191.4 182.3)">220</text>
<text x="115" y="191.4">JP7</text>
<text x="191.4" y="187.4" transform="rotate(-90 191.4 187.4)">R15</text>
<text x="242.6" y="186.3">J8</text>
<text x="111.4" y="194.3" transform="rotate(-90 111.4 194.3)">VBUS</text>
<text x="145.6" y="194.3" transform="rotate(-90 145.6 194.3)">F7</text>
<text x="191.4" y="195" transform="rotate(-90 191.4 195)">R16220</text>
<text x="247" y="192.6">Port</text>
<text x="252.1" y="192.6">7</text>
<text x="24" y="199">H1</text>
<text x="36.7" y="199">H2</text>
<text x="49.4" y="199">H3</text>
<text x="62.1" y="199">H4</text>
<text x="113.8" y="201.5">+V</text>
<text x="117.6" y="201.5">an</text>
<text x="145.6" y="202.7" transform="rotate(-90 145.6 202.7)">0.5A/15V</text>
<text x="191.4" y="200" transform="rotate(-90 191.4 200)">220</text>
<text x="24" y="209.1">M2</text>
<text x="36.7" y="209.1">M2</text>
<text x="49.4" y="209.1">M2</text>
<text x="62.1" y="209.1">M2</text>
</g>
<g font-size="1.8" fill="#0f0f0f">
<text x="121.6" y="44.4" transform="rotate(-90 121.6 44.4)">+5V_LDO</text>
<text x="177.5" y="44.4" transform="rotate(-90 177.5 44.4)">VSENSE</text>
<text x="192.7" y="44.4" transform="rotate(-90 192.7 44.4)">VSENSE</text>
<text x="111.8" y="50.5">+5V_LDO</text>
<text x="146" y="50.5">+5V_LDO</text>
<text x="162.2" y="64.5" transform="rotate(-90 162.2 64.5)">VSENSE</text>
<text x="178.2" y="63.2">UP_TX</text>
<text x="196.8" y="63.2">UP_TXC</text>
<text x="177.9" y="70.8">UP_RX</text>
<text x="196.8" y="70.8">UP_RXC</text>
<text x="228.7" y="70.8">UP_RXC</text>
<text x="81.3" y="82.2">UP_TX</text>
<text x="178.3" y="80.9">P1_TX</text>
<text x="196.8" y="80.9">P1_TXC</text>
<text x="231.5" y="83.5">P1_V</text>
<text x="81.3" y="84.7">UP_RX</text>
<text x="81.3" y="89.8">P1_RX</text>
<text x="81.3" y="87.3">P1_TX</text>
<text x="123.2" y="88.6">P1_VJ</text>
<text x="132.7" y="88.6">P1_VJ</text>
<text x="151.1" y="88.6">P1_V</text>
<text x="178" y="88.6">P1_RX</text>
<text x="196.8" y="88.6">P1_RXC</text>
<text x="228.8" y="88.6">P1_RXC</text>
<text x="229.1" y="86">P1_TXC</text>
<text x="237.1" y="87.1" transform="rotate(-90 237.1 87.1)">GND</text>
<text x="38.4" y="92.4">VSENSE</text>
<text x="46.6" y="90.9" transform="rotate(-90 46.6 90.9)">GND</text>
<text x="81.3" y="92.4">P2_TX</text>
<text x="81.3" y="94.9">P2_RX</text>
<text x="81.3" y="97.4">P3_TX</text>
<text x="81.3" y="100">P3_RX</text>
<text x="178.3" y="98.7">P2_TX</text>
<text x="196.8" y="98.7">P2_TXC</text>
<text x="231.5" y="101.3">P2_V</text>
<text x="81.3" y="102.5">P4_TX</text>
<text x="81.3" y="105.1">P4_RX</text>
<text x="81.3" y="107.6">P5_TX</text>
<text x="123.2" y="106.3">P2_VJ</text>
<text x="132.7" y="106.3">P2_VJ</text>
<text x="151.1" y="106.3">P2_V</text>
<text x="178" y="106.3">P2_RX</text>
<text x="196.8" y="106.3">P2_RXC</text>
<text x="228.8" y="106.3">P2_RXC</text>
<text x="229.1" y="103.8">P2_TXC</text>
<text x="237.1" y="104.9" transform="rotate(-90 237.1 104.9)">GND</text>
<text x="81.3" y="110.1">P5_RX</text>
<text x="81.3" y="112.7">P6_TX</text>
<text x="81.3" y="115.2">P6_RX</text>
<text x="81.3" y="117.8">P7_TX</text>
<text x="178.3" y="116.5">P3_TX</text>
<text x="196.8" y="116.5">P3_TXC</text>
<text x="231.5" y="119">P3_V</text>
<text x="81.3" y="120.3">P7_RX</text>
<text x="123.2" y="124.1">P3_VJ</text>
<text x="132.7" y="124.1">P3_VJ</text>
<text x="151.1" y="124.1">P3_V</text>
<text x="178" y="124.1">P3_RX</text>
<text x="196.8" y="124.1">P3_RXC</text>
<text x="228.8" y="124.1">P3_RXC</text>
<text x="229.1" y="121.6">P3_TXC</text>
<text x="237.1" y="122.7" transform="rotate(-90 237.1 122.7)">GND</text>
<text x="178.3" y="134.3">P4_TX</text>
<text x="196.8" y="134.3">P4_TXC</text>
<text x="231.5" y="136.8">P4_V</text>
<text x="123.2" y="141.9">P4_VJ</text>
<text x="132.7" y="141.9">P4_VJ</text>
<text x="151.1" y="141.9">P4_V</text>
<text x="178" y="141.9">P4_RX</text>
<text x="196.8" y="141.9">P4_RXC</text>
<text x="228.8" y="141.9">P4_RXC</text>
<text x="229.1" y="139.4">P4_TXC</text>
<text x="237.1" y="140.5" transform="rotate(-90 237.1 140.5)">GND</text>
<text x="178.3" y="152.1">P5_TX</text>
<text x="196.8" y="152.1">P5_TXC</text>
<text x="231.5" y="154.6">P5_V</text>
<text x="123.2" y="159.7">P5_VJ</text>
<text x="132.7" y="159.7">P5_VJ</text>
<text x="151.1" y="159.7">P5_V</text>
<text x="178" y="159.7">P5_RX</text>
<text x="196.8" y="159.7">P5_RXC</text>
<text x="228.8" y="159.7">P5_RXC</text>
<text x="229.1" y="157.1">P5_TXC</text>
<text x="237.1" y="158.2" transform="rotate(-90 237.1 158.2)">GND</text>
<text x="178.3" y="169.8">P6_TX</text>
<text x="196.8" y="169.8">P6_TXC</text>
<text x="231.5" y="172.4">P6_V</text>
<text x="123.2" y="177.5">P6_VJ</text>
<text x="132.7" y="177.5">P6_VJ</text>
<text x="151.1" y="177.5">P6_V</text>
<text x="178" y="177.5">P6_RX</text>
<text x="196.8" y="177.5">P6_RXC</text>
<text x="228.8" y="177.5">P6_RXC</text>
<text x="229.1" y="174.9">P6_TXC</text>
<text x="237.1" y="176" transform="rotate(-90 237.1 176)">GND</text>
<text x="178.3" y="187.6">P7_TX</text>
<text x="196.8" y="187.6">P7_TXC</text>
<text x="231.5" y="190.2">P7_V</text>
<text x="123.2" y="195.2">P7_VJ</text>
<text x="132.7" y="195.2">P7_VJ</text>
<text x="151.1" y="195.2">P7_V</text>
<text x="178" y="195.2">P7_RX</text>
<text x="196.8" y="195.2">P7_RXC</text>
<text x="228.8" y="195.2">P7_RXC</text>
<text x="229.1" y="192.7">P7_TXC</text>
<text x="237.1" y="193.8" transform="rotate(-90 237.1 193.8)">GND</text>
</g>
<g font-size="1.8" fill="#a90000">
<text x="21.5" y="50.5">1</text>
<text x="21.5" y="53.1">2</text>
<text x="94.5" y="50.5">3</text>
<text x="107.2" y="50.5">2</text>
<text x="101.3" y="57.9" transform="rotate(-90 101.3 57.9)">1</text>
<text x="240" y="63.2">1</text>
<text x="240" y="65.8">2</text>
<text x="240" y="70.9">4</text>
<text x="50.1" y="82.3">1</text>
<text x="74.9" y="82.3">23</text>
<text x="240" y="81">1</text>
<text x="240" y="83.6">2</text>
<text x="50.1" y="84.8">2</text>
<text x="50.1" y="87.4">3</text>
<text x="74.9" y="89.9">20</text>
<text x="74.9" y="87.4">21</text>
<text x="74.9" y="84.8">22</text>
<text x="240" y="86.1">3</text>
<text x="240" y="88.6">4</text>
<text x="50.1" y="95">6</text>
<text x="50.1" y="92.5">7</text>
<text x="74.9" y="95">18</text>
<text x="74.9" y="92.5">19</text>
<text x="113.6" y="90.9">1</text>
<text x="118.7" y="90.9">2</text>
<text x="50.1" y="100.1">4</text>
<text x="50.1" y="97.5">5</text>
<text x="74.9" y="100.1">16</text>
<text x="74.9" y="97.5">17</text>
<text x="240" y="98.8">1</text>
<text x="240" y="101.3">2</text>
<text x="74.9" y="107.7">13</text>
<text x="74.9" y="105.2">14</text>
<text x="74.9" y="102.6">15</text>
<text x="240" y="103.9">3</text>
<text x="240" y="106.4">4</text>
<text x="74.9" y="112.8">11</text>
<text x="74.9" y="110.2">12</text>
<text x="113.6" y="108.7">1</text>
<text x="118.7" y="108.7">2</text>
<text x="74.9" y="115.3">10</text>
<text x="75.5" y="117.9">9</text>
<text x="240" y="116.6">1</text>
<text x="240" y="119.1">2</text>
<text x="75.5" y="120.4">8</text>
<text x="240" y="121.7">3</text>
<text x="240" y="124.2">4</text>
<text x="113.6" y="126.4">1</text>
<text x="118.7" y="126.4">2</text>
<text x="240" y="134.4">1</text>
<text x="240" y="136.9">2</text>
<text x="240" y="139.4">3</text>
<text x="240" y="142">4</text>
<text x="113.6" y="144.2">1</text>
<text x="118.7" y="144.2">2</text>
<text x="240" y="152.1">1</text>
<text x="240" y="154.7">2</text>
<text x="240" y="157.2">3</text>
<text x="240" y="159.8">4</text>
<text x="113.6" y="162">1</text>
<text x="118.7" y="162">2</text>
<text x="240" y="169.9">1</text>
<text x="240" y="172.5">2</text>
<text x="113.6" y="179.8">1</text>
<text x="118.7" y="179.8">2</text>
<text x="240" y="175">3</text>
<text x="240" y="177.5">4</text>
<text x="240" y="187.7">1</text>
<text x="240" y="190.2">2</text>
<text x="113.6" y="197.6">1</text>
<text x="118.7" y="197.6">2</text>
<text x="240" y="192.8">3</text>
<text x="240" y="195.3">4</text>
</g>
</svg>
